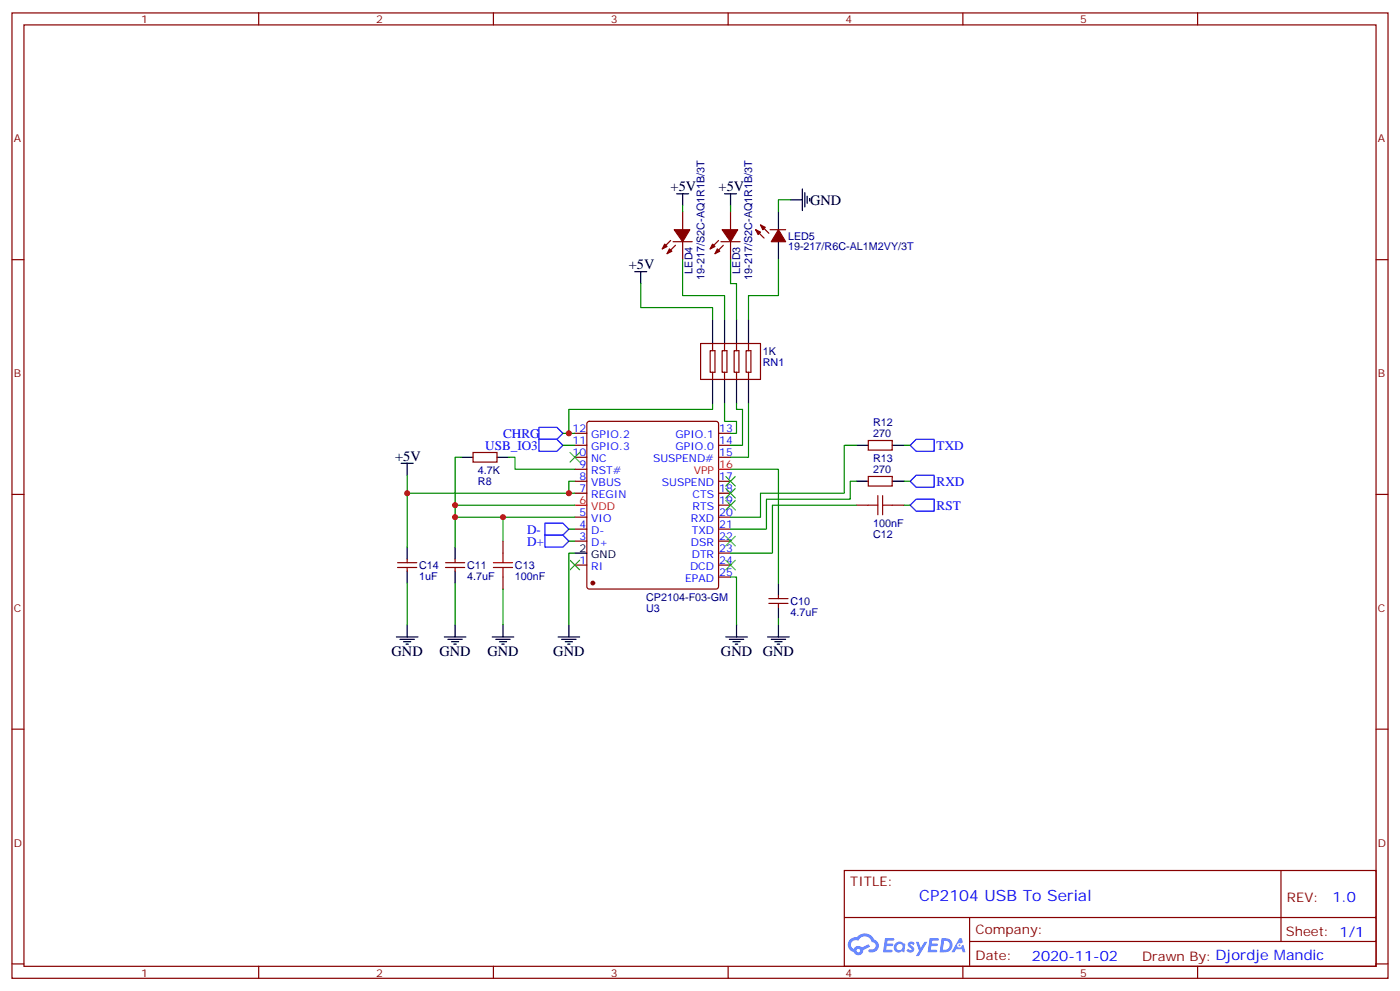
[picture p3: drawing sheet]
<svg xmlns="http://www.w3.org/2000/svg" width="412mm" height="292mm" viewBox="0 0 412 292" stroke-linecap="round" stroke-linejoin="round" font-family="sans-serif">
<g fill="none" stroke="#870000" stroke-width=".35">
<path d="M3.5 3.8h405.4v284.3h-405.4zM7.1 7.3h398.2v277.3h-398.2zM76.2 3.8v3.5M145.3 3.8v3.5M214.5 3.8v3.5M283.6 3.8v3.5M352.8 3.8v3.5M3.5 76.5h3.6M405.3 76.5h3.6M3.5 145.6h3.6M405.3 145.6h3.6M3.5 214.8h3.6"/>
<path d="M405.3 214.8h3.6M248.7 256.4h156.6v28.2h-156.6zM377.3 256.4v20.9M248.7 270.2h156.5M285.6 277.3h119.6M285.6 270.2v14.2M3.5 283.9h3.6M76.2 284.6v3.5M145.3 284.6v3.5M214.5 284.6v3.5M283.6 284.6v3.5M352.8 284.6v3.5"/>
<path d="M405.3 283.9h3.6"/>
</g>
<g fill="#5487ff">
<path d="M267.7 277.6a1.22 1.22 0 0 1 1.7 .2l-.4 .6a.47 .47 0 0 0-.3-.4 .47 .47 0 0 0-.5 .2l.1 .2a1.14 1.14 0 0 1 .8 1.8 1.14 1.14 0 0 1-1.9 0l-.2-.2 .5-.6 .7 .5a.29 .29 0 0 0 .3-.3 .29 .29 0 0 0-.2-.3 1.04 1.04 0 0 1-.6-1.7z"/>
<path d="M260.7 276.3h2.4l.3 .2-.2 .5-1.8 .1-.1 .8h1.5l.3 .4-.3 .4h-1.6l-.2 1.1h1.7l.2 .3-.2 .3-2.6 .1z"/>
<path d="M273.8 276.3h2.4l.3 .2-.1 .5-1.8 .1-.2 .8h1.6l.3 .4-.4 .4h-1.6l-.1 1.1h1.7l.2 .3-.2 .3-2.6 .1z"/>
<path d="M282.6 276.3h.7l.3 1.3-.6 .3a.69 .69 0 0 0-1 .3 .69 .69 0 0 0 .4 .9 .69 .69 0 0 0 .9-.6l.5-.2 .6 2.2h-.8l-.2-.9h-1.8l-.5 .9h-.8z"/>
<path d="M269.8 277.4h.8l.6 1.8 1.1-1.8h.9l-2.6 4.2h-.8l.9-1.5z"/>
<path d="M277.4 276.3l-.6 4.2h1.3a2.11 2.11 0 0 0 2.5-2.1 2.11 2.11 0 0 0-2.5-2.1zM278.1 277.1a1.39 1.39 0 0 1 1.7 1.4 1.39 1.39 0 0 1-1.8 1.3h-.3z"/>
<path d="M263.7 277.9a1.54 1.54 0 0 0-.1 2.2 1.54 1.54 0 0 0 2.2 .1l.6 .3 .3-2.3-.2-.3h-.4a1.49 1.49 0 0 0-2.4 0zM264 278.9a.94 .94 0 0 1 1.8 0 .94 .94 0 0 1-1.8 0z"/>
<path d="M250.4 276.7a2.18 2.18 0 0 0 1.1 3.7 1.44 1.44 0 0 0 1.6 .9 1.44 1.44 0 0 0 1.2-1.4l2-1.1-.5-.7-1.9 1a1.47 1.47 0 0 0-2.4 .4 1.39 1.39 0 0 1-.7-1.9 1.39 1.39 0 0 1 2-.5 2.12 2.12 0 0 1 2.2-1.3 2.12 2.12 0 0 1 1.9 1.7 1.14 1.14 0 0 1 1.1 1.4 1.14 1.14 0 0 1-1.7 .7 .43 .43 0 0 0-.5 .4 .43 .43 0 0 0 .4 .5 1.98 1.98 0 0 0 2.5-1.2 1.98 1.98 0 0 0-1.2-2.6 3.1 3.1 0 0 0-5.3-.6l-.9 .1zM252.3 280a.55 .55 0 0 1 1.1 0 .55 .55 0 0 1-1.1 0z"/>
<circle cx="282.6" cy="278.4" r=".26"/>
</g>
<g fill="none" stroke="#870000" stroke-width=".35">
<path d="M197.6 70.8l-2.5 2.5M198.3 71.2h5.6M199 72.2l-2.5 2.5M201.1 62.4v5.3M201.1 71.2v5.3M211.7 70.8l-2.5 2.5M212.4 71.2h5.6M213.1 72.2l-2.5 2.5M215.2 62.4v5.3M215.2 71.2v5.3M222.6 67.7l2.5 2.4M224 66.3l2.5 2.4"/>
<path d="M226.8 67.7h4.6M206.4 101.2h17.6v10.6h-17.6zM209.2 103.3h1.4v6.3h-1.4zM209.9 101.2v2.1M209.9 109.6v2.2M212.7 103.3h1.4v6.3h-1.4zM213.4 101.2v2.1M213.4 109.6v2.2M216.3 103.3h1.4v6.3h-1.4zM217 101.2v2.1M217 109.6v2.2M219.8 103.3h1.4v6.3h-1.4z"/>
<path d="M220.5 101.2v2.1M220.5 109.6v2.2M139.3 133.3h7.1v2.8h-7.1zM169.3 138.2h3.6M169.3 134.7h3.6M169.3 131.2h3.6M169.3 127.6h3.6M173.1 124.3l.5-.2h37.4l.5 .2 .2 .5v48l-.3 .5-.4 .2h-37.4l-.5-.2-.2-.5v-48zM211.7 134.7h3.5M211.7 131.2h3.5M211.7 127.6h3.5M255.8 129.8h7v2.8h-7z"/>
<path d="M148.2 159.4v3.5M169.3 159.4h3.6M169.3 155.9h3.6M169.3 152.3h3.6M169.3 145.3h3.6M169.3 141.7h3.6M211.7 159.4h3.5M211.7 155.9h3.5M211.7 152.3h3.5M211.7 145.3h3.5M211.7 141.7h3.5M211.7 148.8h3.5"/>
<path d="M252.2 148.8h3.6M255.8 140.3h7v2.9h-7zM262.8 148.8h3.5M117.1 167.1h5.7M117.1 165.7h5.7M119.9 164.7v1M119.9 167.1v1.1M131.2 167.1h5.7M131.2 165.7h5.7M134.1 164.7v1M134.1 167.1v1.1M148.2 170v3.5"/>
<path d="M169.3 166.4h3.6M211.7 166.4h3.5M211.7 162.9h3.5M211.7 170h3.5M226.5 177.7h5.6M226.5 176.3h5.6M229.3 175.3v1M229.3 177.7v1.1"/>
</g>
<g fill="#870000" stroke="#870000" stroke-width=".35">
<path d="M197.2 73.3l.7 .7-1.4 .7z"/>
<path d="M195.8 71.9l.7 .7-1.4 .7z"/>
<path d="M198.6 67.7h4.6l-2.1 3.5z"/>
<path d="M211.3 73.3l.7 .7-1.4 .7z"/>
<path d="M209.9 71.9l.7 .7-1.4 .7z"/>
<path d="M212.7 67.7h4.6l-2.1 3.5z"/>
<path d="M229.3 67.7l2.1 3.5h-4.2z"/>
<path d="M224 66.3l1.4 .7-.7 .7z"/>
<path d="M222.6 67.7l1.4 .7-.7 .7z"/>
<circle cx="174.6" cy="171.7" r=".53"/>
</g>
<g fill="none" stroke="#000" stroke-width=".35">
<path d="M199.3 57.1h3.5M201.1 57.1v3.5M213.4 57.1h3.6M215.2 57.1v3.5M232.8 58.8h3.6M236.4 55.7v6.3M237.1 56.7v4.3M237.8 57.8v2.1M238.5 58.5v.7M229.3 62.4v5.3M229.3 71.2v5.3M187 80h3.5"/>
<path d="M188.7 80v3.5M209.9 94.1v7.1M213.4 94.1v7.1M217 94.1v7.1M220.5 94.1v7.1M209.9 111.8v7M213.4 111.8v7M217 111.8v7M220.5 111.8v7M118.2 136.5h3.5M119.9 136.5v3.5M135.8 134.7h3.5"/>
<path d="M146.4 134.7h3.5M252.2 131.2h3.6M262.8 131.2h3.5M252.2 141.7h3.6M262.8 141.7h3.5M119.9 161.1v3.6M119.9 168.2v3.5M134.1 161.1v3.6M134.1 168.2v3.5M169.3 162.9h3.6M229.3 171.7v3.6M229.3 178.8v3.5"/>
<path d="M116.8 187.6h6.3M117.8 188.3h4.3M118.9 189h2.1M119.6 189.7h.7M119.9 184.1v3.5M130.9 187.6h6.3M131.9 188.3h4.3M133 189h2.1M133.7 189.7h.7M134.1 184.1v3.5M145 187.6h6.3M146 188.3h4.3"/>
<path d="M147.1 189h2.1M147.8 189.7h.7M148.2 184.1v3.5M164.4 187.6h6.3M165.5 188.3h4.2M166.5 189h2.1M167.2 189.7h.7M167.6 184.1v3.5M213.8 187.6h6.3M214.8 188.3h4.3M215.9 189h2.1M216.6 189.7h.7"/>
<path d="M217 184.1v3.5M226.1 187.6h6.4M227.2 188.3h4.2M228.2 189h2.2M229 189.7h.7M229.3 184.1v3.5"/>
</g>
<path d="M211.7 138.2h3.5M169.3 148.8h3.6" fill="none" stroke="#f00" stroke-width=".35"/>
<path d="M255.8 148.8h2.8M258.6 146v5.6M260 148.8h2.8M260 146v5.6M145.3 167.1h5.7M145.3 165.7h5.7M148.2 162.9v2.8M148.2 167.1v2.9" fill="none" stroke="#a10000" stroke-width=".35"/>
<g fill="none" stroke="#008700" stroke-width=".35">
<path d="M232.8 58.8h-3.5v3.6M201.1 76.5v10.6h12.3v7M201.1 60.6v1.8M215.2 76.5v7h1.8v10.6M215.2 60.6v1.8M229.3 76.5v10.6h-8.8v7M188.7 83.5v7.1h21.2v3.5M209.9 118.8v1.8h-42.3v7h1.7M213.4 118.8v5.3h3.6v3.5h-1.8M217 118.8v1.8h1.7v10.6h-3.5M220.5 118.8v15.9h-5.3M119.9 140v5.3h49.4"/>
<path d="M135.8 134.7h-1.7v14.1M149.9 134.7h1.8v3.5h17.6M165.8 131.2h3.5M165.8 127.6h1.8M215.2 138.2h14.1v33.5M252.2 131.2h-3.5v14.1h-24.7v7h-8.8M266.3 131.2h1.8M119.9 145.3v15.8M134.1 152.3h14.1M167.6 155.9h1.7M167.6 159.4h1.7M169.3 152.3h-21.1v7.1"/>
<path d="M169.3 148.8h-35.2v12.3M169.3 141.7h-1.7v3.6M252.2 148.8h-24.7v14.1h-12.3M252.2 141.7h-1.7v5.3h-24.7v8.9h-10.6M266.3 148.8h1.8M266.3 141.7h1.8M119.9 171.7v12.4M134.1 171.7v12.4M148.2 173.5v10.6M169.3 162.9h-1.7v21.2M215.2 170h1.8v14.1M229.3 182.3v1.8"/>
</g>
<g fill="none" stroke="#3c3" stroke-width=".35">
<path d="M167.9 133.3l2.8 2.8M170.7 133.3l-2.8 2.8M213.8 158l2.8 2.8M213.8 147.4l2.8 2.8M213.8 143.9l2.8 2.8M213.8 140.3l2.8 2.9M216.6 158l-2.8 2.8M216.6 147.4l-2.8 2.8M216.6 143.9l-2.8 2.8M216.6 140.3l-2.8 2.9M167.9 165l2.8 2.9M170.7 165l-2.8 2.9"/>
<path d="M213.8 165l2.8 2.9M216.6 165l-2.8 2.9"/>
</g>
<path d="M158.7 125.9h5.3l1.8 1.7-1.8 1.8h-5.3zM158.7 129.4h5.3l1.8 1.8-1.8 1.7h-5.3zM268.1 131.2l1.8-1.8h5.3v3.5h-5.3zM160.5 154.1h5.3l1.8 1.8-1.8 1.7h-5.3zM160.5 157.6h5.3l1.8 1.8-1.8 1.7h-5.3zM268.1 141.7l1.8-1.7h5.3v3.5h-5.3zM268.1 148.8l1.8-1.8h5.3v3.6h-5.3z" fill="none" stroke="#00f" stroke-width=".35"/>
<g fill="#c00">
<circle cx="167.6" cy="127.6" r=".88"/>
<circle cx="119.9" cy="145.3" r=".88"/>
<circle cx="167.6" cy="145.3" r=".88"/>
<circle cx="148.2" cy="152.3" r=".88"/>
<circle cx="134.1" cy="152.3" r=".88"/>
<circle cx="134.1" cy="148.8" r=".88"/>
</g>
<text font-size="4.6" fill="#00f" x="270.8" y="265.4">CP2104 USB To Serial</text>
<g font-size="4.2">
<text x="197.6" y="56.4">+5V</text>
<text x="211.7" y="56.4">+5V</text>
<text x="238.7" y="60.3">GND</text>
<text x="185.2" y="79.3">+5V</text>
<text x="116.4" y="135.7">+5V</text>
<text x="115.4" y="193.3">GND</text>
<text x="129.5" y="193.3">GND</text>
<text x="143.6" y="193.3">GND</text>
<text x="163" y="193.3">GND</text>
<text x="212.4" y="193.3">GND</text>
<text x="224.7" y="193.3">GND</text>
</g>
<g font-size="4.2" fill="#00f">
<text x="392.5" y="265.7">1.0</text>
<text x="304" y="283">2020-11-02</text>
</g>
<g font-size="3.9" fill="#00f">
<text x="148.2" y="128.9">CHRG</text>
<text x="142.9" y="132.5">USB_IO3</text>
<text x="275.9" y="132.5">TXD</text>
<text x="275.9" y="143.1">RXD</text>
<text x="275.9" y="150.1">RST</text>
<text x="155.3" y="157.2">D-</text>
<text x="155.3" y="160.7">D+</text>
</g>
<g font-size="3.9" fill="#800">
<text x="250.5" y="261">TITLE:</text>
<text x="379.1" y="265.7">REV:</text>
<text x="287.4" y="275.2">Company:</text>
<text x="378.7" y="275.8">Sheet: 1/1</text>
<text x="287.4" y="282.9">Date:</text>
<text x="336.4" y="282.9">Drawn By: Djordje Mandic</text>
</g>
<g font-size="3.2" fill="#800">
<text x="41.6" y="6.8">1</text>
<text x="110.8" y="6.8">2</text>
<text x="179.9" y="6.8">3</text>
<text x="249.1" y="6.8">4</text>
<text x="318.2" y="6.8">5</text>
<text x="4.1" y="41.9">A</text>
<text x="405.9" y="41.9">A</text>
<text x="4.1" y="111.1">B</text>
<text x="405.9" y="111.1">B</text>
<text x="4.1" y="180.2">C</text>
<text x="405.9" y="180.2">C</text>
<text x="4.1" y="249.3">D</text>
<text x="405.9" y="249.3">D</text>
<text x="41.6" y="287.6">1</text>
<text x="110.8" y="287.6">2</text>
<text x="179.9" y="287.6">3</text>
<text x="249.1" y="287.6">4</text>
<text x="318.2" y="287.6">5</text>
</g>
<g font-size="3.2" fill="#000080">
<text x="232.1" y="70.6">LED5</text>
<text x="232.1" y="73.7">19-217/R6C-AL1M2VY/3T</text>
<text x="204" y="80.6" transform="rotate(-90 204 80.6)">LED4</text>
<text x="207.5" y="82.3" transform="rotate(-90 207.5 82.3)">19-217/S2C-AQ1R1B/3T</text>
<text x="218.1" y="80.6" transform="rotate(-90 218.1 80.6)">LED3</text>
<text x="221.6" y="82.3" transform="rotate(-90 221.6 82.3)">19-217/S2C-AQ1R1B/3T</text>
<text x="224.7" y="104.6">1K</text>
<text x="224.7" y="107.8">RN1</text>
<text x="257.2" y="125.5">R12</text>
<text x="257.2" y="128.7">270</text>
<text x="257.2" y="136.1">R13</text>
<text x="140.8" y="139.6">4.7K</text>
<text x="140.8" y="142.8">R8</text>
<text x="257.2" y="139.3">270</text>
<text x="257.2" y="155.2">100nF</text>
<text x="257.2" y="158.3">C12</text>
<text x="123.5" y="167.6">C14</text>
<text x="137.6" y="167.6">C11</text>
<text x="151.7" y="167.6">C13</text>
<text x="123.5" y="170.7">1uF</text>
<text x="137.6" y="170.7">4.7uF</text>
<text x="151.7" y="170.8">100nF</text>
<text x="190.4" y="177.1">CP2104-F03-GM</text>
<text x="232.8" y="178.2">C10</text>
<text x="190.4" y="180.2">U3</text>
<text x="232.8" y="181.3">4.7uF</text>
</g>
<g font-size="3.2" fill="#00f">
<text x="168.7" y="130.8">11</text>
<text x="168.7" y="127.3">12</text>
<text x="174.2" y="129">GPIO.2</text>
<text x="199" y="129">GPIO.1</text>
<text x="211.8" y="127.3">13</text>
<text x="211.8" y="130.8">14</text>
<text x="168.7" y="134.3">10</text>
<text x="170.7" y="137.9">9</text>
<text x="174.2" y="136.1">NC</text>
<text x="174.2" y="132.6">GPIO.3</text>
<text x="192.4" y="136.1">SUSPEND#</text>
<text x="199" y="132.6">GPIO.0</text>
<text x="211.8" y="134.3">15</text>
<text x="170.7" y="141.4">8</text>
<text x="174.2" y="143.2">VBUS</text>
<text x="174.2" y="139.6">RST#</text>
<text x="195" y="143.2">SUSPEND</text>
<text x="211.8" y="141.4">17</text>
<text x="170.7" y="144.9">7</text>
<text x="174.2" y="146.7">REGIN</text>
<text x="204" y="146.7">CTS</text>
<text x="211.8" y="144.9">18</text>
<text x="211.8" y="148.4">19</text>
<text x="170.7" y="155.5">4</text>
<text x="170.7" y="152">5</text>
<text x="174.2" y="153.7">VIO</text>
<text x="203.5" y="153.7">RXD</text>
<text x="204" y="150.2">RTS</text>
<text x="211.8" y="152">20</text>
<text x="211.8" y="155.5">21</text>
<text x="170.7" y="159">3</text>
<text x="174.2" y="160.8">D+</text>
<text x="174.2" y="157.3">D-</text>
<text x="203.5" y="160.8">DSR</text>
<text x="203.8" y="157.3">TXD</text>
<text x="211.8" y="159">22</text>
<text x="170.7" y="166.1">1</text>
<text x="174.2" y="167.9">RI</text>
<text x="203.3" y="167.9">DCD</text>
<text x="203.8" y="164.3">DTR</text>
<text x="211.8" y="162.6">23</text>
<text x="211.8" y="166.1">24</text>
<text x="201.8" y="171.4">EPAD</text>
<text x="211.8" y="169.6">25</text>
</g>
<g font-size="3.2" fill="#f00">
<text x="211.8" y="137.9">16</text>
<text x="204.4" y="139.6">VPP</text>
<text x="170.7" y="148.4">6</text>
<text x="174.2" y="150.2">VDD</text>
</g>
<g font-size="3.2">
<text x="170.7" y="162.6">2</text>
<text x="174.2" y="164.3">GND</text>
</g>
</svg>
